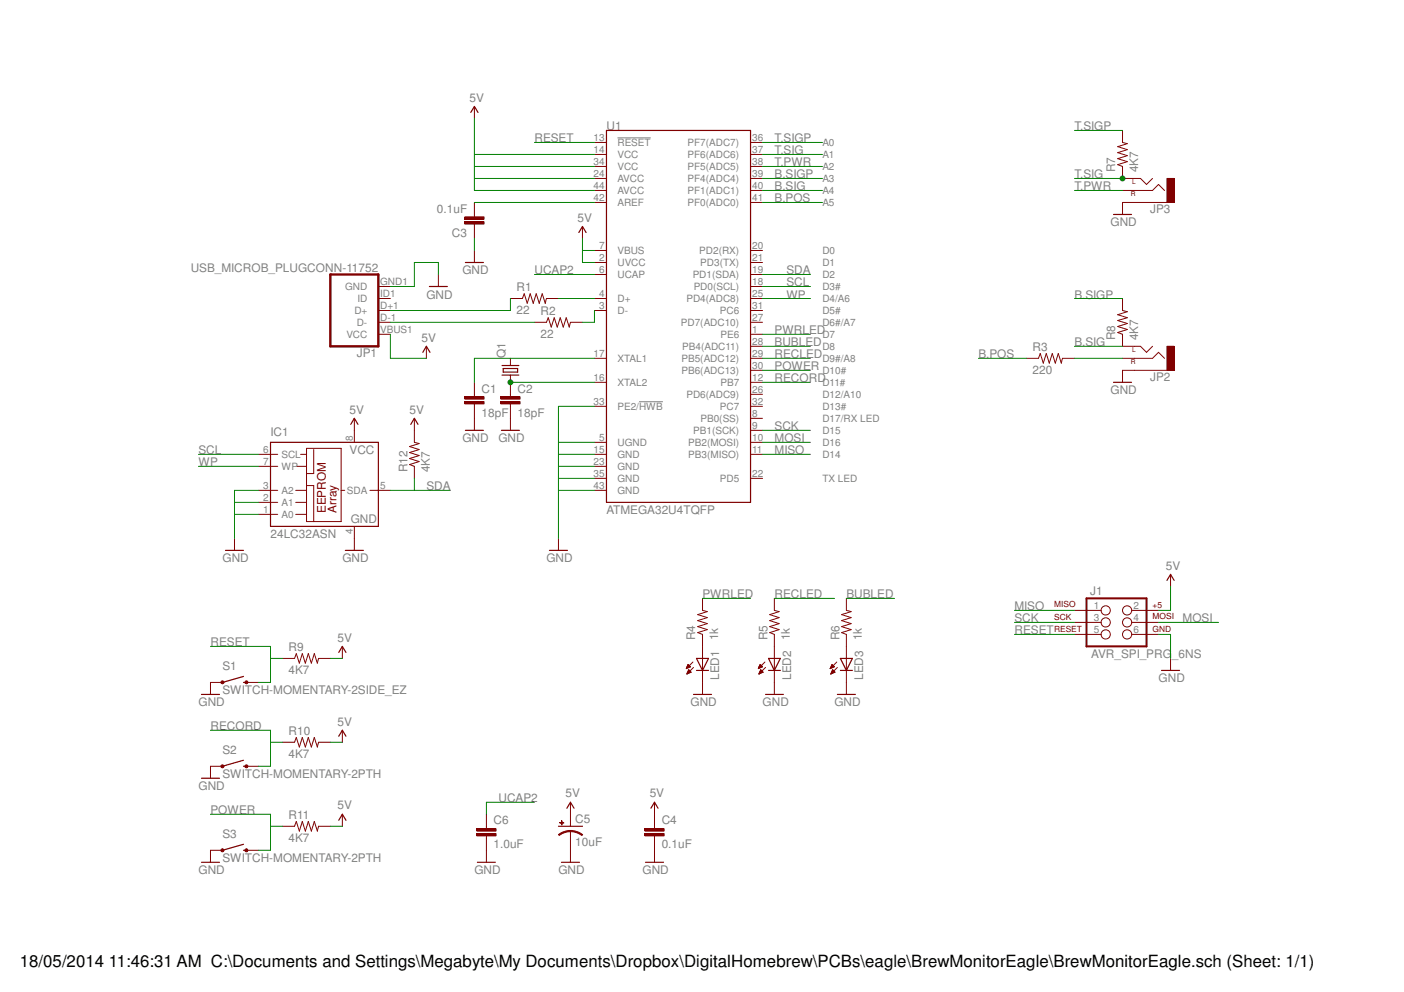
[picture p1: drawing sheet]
<svg xmlns="http://www.w3.org/2000/svg" width="297mm" height="210mm" viewBox="0 0 297 210" stroke-linecap="round" stroke-linejoin="round" font-family="sans-serif">
<path d="M130.6 29.2h7.1M135.2 85h5" fill="none" stroke="#808080" stroke-width=".21"/>
<path d="M128.3 27.6h30.5v78.7h-30.5zM106.2 77.3h3.6M106.2 79.4h3.6M106.5 78h3v.7h-3z" fill="none" stroke="#800000" stroke-width=".25"/>
<g fill="none" stroke="#800000" stroke-width=".21">
<path d="M125.8 30.1h2.5M125.8 37.8h2.5M125.8 35.2h2.5M125.8 32.7h2.5M158.8 30.1h2.5M158.8 37.8h2.5M158.8 35.2h2.5M158.8 32.7h2.5M125.8 42.8h2.5M125.8 40.3h2.5M125.8 58.1h2.5M125.8 53h2.5"/>
<path d="M125.8 55.5h2.5M158.8 42.8h2.5M158.8 40.3h2.5M158.8 58.1h2.5M158.8 53h2.5M158.8 55.5h2.5M80 63.2h2.6M80 65.7h2.6M80 60.6h2.6M80 68.2h2.6M80 70.7h2.6M108 75.8v1.5"/>
<path d="M108 79.4v1.5M125.8 63.2h2.5M125.8 65.7h2.5M125.8 75.8h2.5M158.8 63.2h2.5M158.8 65.7h2.5M158.8 73.3h2.5M158.8 75.8h2.5M158.8 78.4h2.5M158.8 60.6h2.5M158.8 68.2h2.5M158.8 70.7h2.5"/>
<path d="M100.4 83.4v.5M100.4 85.5v.5M125.8 96.1h2.5M125.8 98.7h2.5M125.8 93.6h2.5M125.8 80.9h2.5M125.8 86h2.5M158.8 96.1h2.5M158.8 88.5h2.5M158.8 91.1h2.5M158.8 93.6h2.5M158.8 80.9h2.5"/>
<path d="M158.8 86h2.5M158.8 83.4h2.5M125.8 101.2h2.5M125.8 103.8h2.5M158.8 101.2h2.5"/>
</g>
<path d="M69.9 58.1h10.1v15.2h-10.1z" fill="none" stroke="#800000" stroke-width=".51"/>
<path d="M98.3 85h4.1v.5h-4.1z" fill-rule="evenodd" fill="#800000"/>
<path d="M98.3 85h4.1v.5h-4.1z" fill="none" stroke="#800000" stroke-width=".21"/>
<path d="M98.3 83.9h4.1v.6h-4.1z" fill-rule="evenodd" fill="#800000"/>
<path d="M98.3 83.9h4.1v.6h-4.1zM100.4 80.9v2.5M100.4 86v2.5M108 83.4v.5M108 85.5v.5" fill="none" stroke="#800000" stroke-width=".21"/>
<path d="M106 85h4v.5h-4z" fill-rule="evenodd" fill="#800000"/>
<path d="M106 85h4v.5h-4z" fill="none" stroke="#800000" stroke-width=".21"/>
<path d="M106 83.9h4v.6h-4z" fill-rule="evenodd" fill="#800000"/>
<path d="M108 63.2h2.5l.4-1.1 .6 2.1 .7-2.1 .6 2.1 .6-2.1 .7 2.1 .6-2.1 .7 2.1 .2-1h2.5M113.1 68.2h2.5l.4-1 .6 2 .7-2 .6 2 .6-2 .7 2 .6-2 .6 2 .3-1h2.5M106 83.9h4v.6h-4zM108 80.9v2.5M108 86v2.5" fill="none" stroke="#800000" stroke-width=".21"/>
<path d="M51.5 162.1h.7M51.5 160.9l-4.4 1.2" fill="none" stroke="#800000" stroke-width=".25"/>
<path d="M46.8 161.9h.5l.1 .2-.1 .3h-.5z" fill-rule="evenodd" fill="#800000"/>
<path d="M46.8 161.9h.5l.1 .2-.1 .3h-.5z" fill="none" stroke="#800000" stroke-width=".21"/>
<path d="M51.9 161.9h.5v.5h-.5z" fill-rule="evenodd" fill="#800000"/>
<path d="M44.5 162.1h2.6M51.9 161.9h.5v.5h-.5zM52.2 162.1h2.5" fill="none" stroke="#800000" stroke-width=".21"/>
<path d="M51.5 179.9h.7M51.5 178.6l-4.4 1.3" fill="none" stroke="#800000" stroke-width=".25"/>
<path d="M46.8 179.7l.3-.1 .2 .1 .1 .2-.1 .3h-.5z" fill-rule="evenodd" fill="#800000"/>
<path d="M46.8 179.7l.3-.1 .2 .1 .1 .2-.1 .3h-.5z" fill="none" stroke="#800000" stroke-width=".21"/>
<path d="M51.9 179.7l.3-.1 .2 .1v.5h-.5z" fill-rule="evenodd" fill="#800000"/>
<g fill="none" stroke="#800000" stroke-width=".21">
<path d="M240 73.3h1.3l1.3 1.2 1.2-1.2M240 75.8h3.8l1.3-1.3 1.3 1.3M240 78.4h7.6M148.6 126.6v2.6l1 .2-2 .6 2 .7-2 .6 2 .7-2 .6 2 .6-2 .7 1 .3v10.2M163.8 126.6v2.6l1 .2-1.9 .6 1.9 .7-1.9 .6 1.9 .7-1.9 .6 1.9 .6-1.9 .7 .9 .3v10.2M179.1 126.6v2.6l1 .2-2 .6 2 .7-2 .6 2 .7-2 .6 2 .6-2 .7 1 .3v10.2M145.2 141.4h.1M145.2 141.4h.2M145.3 141.3h.3M145.3 141.2h.5M145.3 141.1h.7M145.4 141h.6"/>
<path d="M145.4 142.5h.1M145.4 142.4h.3M145.4 140.9h.5M145.4 142.3h.5M145.5 140.8h.3M145.5 142.2h.6M145.5 140.8h.2M145.5 140.7h.2M145.5 142.1h.5M145.6 140.6l.5 .5-.9 .4zM145.6 142h.4M145.6 141.9h.3"/>
<path d="M145.7 141.8h.1M145.7 141.7l-.4 .9M145.7 141.7l.5 .5-.9 .4M145.7 141.7h.1M146.6 140.1l-1.4 1.4M146.7 141.2l-1.4 1.4M160.4 141.4h.1M160.5 141.4h.2M160.5 141.3h.4M160.5 141.2h.6M160.6 141.1h.7M160.6 142.5h.1"/>
<path d="M160.6 141h.6M160.6 142.4h.3M160.7 140.9h.5M160.7 142.3h.5M160.7 140.8h.4M160.7 142.2h.7M160.7 140.8h.3M160.8 140.7h.1M160.8 142.1h.5M160.8 142h.4M160.8 140.6l.5 .5-.9 .4zM160.9 141.9h.2"/>
<path d="M160.9 141.8h.1M160.9 141.7h.1M160.9 141.7l-.3 .9M160.9 141.7l.6 .5-.9 .4M161.8 140.1l-1.4 1.4M162 141.2l-1.4 1.4M175.6 141.4h.1M175.7 141.4h.2M175.7 141.3h.4M175.8 141.2h.5M175.8 141.1h.7M175.8 142.5h.2"/>
<path d="M175.8 141h.7M175.8 142.4h.4M175.9 140.9h.5M175.9 142.3h.5M175.9 140.8h.4M175.9 142.2h.7M176 140.8h.2M176 142.2h.6M176 140.7h.1M176 142.1h.5M176 140.6l.5 .5-.9 .4zM176.1 142h.3"/>
<path d="M176.1 141.9h.3M176.1 141.8h.2M176.1 141.7h.1M176.1 141.7l-.3 .9M176.1 141.7l.6 .5-.9 .4M177 140.1l-1.4 1.4M177.2 141.2l-1.4 1.4M44.5 179.9h2.6M51.9 179.7l.3-.1 .2 .1v.5h-.5zM52.2 179.9h2.5"/>
</g>
<path d="M147.4 139.3h2.5l-1.3 2.6zM162.6 139.3h2.5l-1.3 2.6zM177.8 139.3h2.5l-1.2 2.6zM147.4 141.9h2.5M162.6 141.9h2.5M177.8 141.9h2.5" fill="none" stroke="#800000" stroke-width=".25"/>
<path d="M246.9 73.3h1.5v5.1h-1.5z" fill-rule="evenodd" fill="#800000"/>
<path d="M240 37.8h1.3l1.3 1.2 1.2-1.2M240 40.3h3.8l1.3-1.3 1.3 1.3M240 42.8h7.6M237.5 75.8h2.5M237.5 73.3h2.5M237.5 78.4h2.5M246.9 73.3h1.5v5.1h-1.5z" fill="none" stroke="#800000" stroke-width=".21"/>
<path d="M246.9 37.8h1.5v5h-1.5z" fill-rule="evenodd" fill="#800000"/>
<g fill="none" stroke="#800000" stroke-width=".21">
<path d="M100.4 22.5v2.6M237.5 27.6v2.5l1 .3-2 .6 2 .7-2 .6 2 .6-2 .7 2 .6-2 .6 1 .4v2.6h2.5M246.9 37.8h1.5v5h-1.5zM92.7 58.1v2.5M100.4 45.4v.5M100.4 47.4v.5M237.5 40.3h2.5M237.5 42.8h2.5M90.2 73.3v2.5M217.2 75.8h2.5l.4-1 .6 2 .7-2 .6 2 .6-2 .7 2 .6-2 .6 2 .3-1h2.5M237.5 63.2v2.5l1 .3-2 .6 2 .6-2 .6 2 .7-2 .6 2 .6-2 .7 1 .3v2.6M108 88.5v2.6"/>
<path d="M118.1 113.9v2.6M59.8 139.3h2.5l.4-1 .6 2 .7-2 .6 2 .6-2 .7 2 .6-2 .6 2 .3-1h2.5M44.5 144.4v2.5M59.8 157.1h2.5l.4-1.1 .6 2.1 .7-2.1 .6 2.1 .6-2.1 .7 2.1 .6-2.1 .6 2.1 .3-1h2.5M44.5 162.1v2.6M44.5 179.9v2.6M59.8 174.8h2.5l.4-1 .6 2.1 .7-2.1 .6 2.1 .6-2.1 .7 2.1 .6-2.1 .6 2.1 .3-1.1h2.5"/>
</g>
<path d="M99.6 23.8l.8-1.3 .7 1.3M89.4 74.5l.8-1.2 .8 1.2M90.8 60.6h3.9M106.1 91.1h3.8M116.2 116.5h3.9M42.6 146.9h3.8M42.6 164.7h3.8M42.6 182.5h3.8" fill="none" stroke="#800000" stroke-width=".25"/>
<path d="M98.3 45.9h4.1v.5h-4.1z" fill-rule="evenodd" fill="#800000"/>
<path d="M98.3 45.9h4.1v.5h-4.1z" fill="none" stroke="#800000" stroke-width=".21"/>
<path d="M98.3 46.9h4.1v.5h-4.1z" fill-rule="evenodd" fill="#800000"/>
<path d="M98.3 46.9h4.1v.5h-4.1zM100.4 42.8v2.6M100.4 47.9v2.6M100.4 53v2.5M123.2 47.9v2.6M100.4 88.5v2.6M102.9 174.8v.5M102.9 176.9v.5" fill="none" stroke="#800000" stroke-width=".21"/>
<path d="M98.5 55.5h3.8M122.5 49.2l.7-1.3 .8 1.3M98.5 91.1h3.8" fill="none" stroke="#800000" stroke-width=".25"/>
<path d="M100.9 176.4h4v.5h-4z" fill-rule="evenodd" fill="#800000"/>
<path d="M100.9 176.4h4v.5h-4z" fill="none" stroke="#800000" stroke-width=".21"/>
<path d="M100.9 175.3h4v.6h-4z" fill-rule="evenodd" fill="#800000"/>
<g fill="none" stroke="#800000" stroke-width=".21">
<path d="M237.5 42.8v2.6M237.5 78.4v2.5M227.3 129.2h5.7M227.3 131.7h5.7M227.3 134.2h5.7M239.4 129.2h5.7M239.4 131.7h5.7M239.4 134.2h5.7M247.6 121.5v2.6M247.6 139.3v2.6M148.6 144.4v2.5M163.8 144.4v2.5"/>
<path d="M179.1 144.4v2.5M100.9 175.3h4v.6h-4zM102.9 172.3v2.5M102.9 177.4v5.1M120.7 175.9v1.5M120.7 179.9v2.6M138.5 179.9v2.6"/>
<circle cx="233.9" cy="129.2" r=".98"/>
<circle cx="233.9" cy="134.2" r=".98"/>
<circle cx="233.9" cy="131.7" r=".98"/>
<circle cx="238.5" cy="129.2" r=".98"/>
<circle cx="238.5" cy="134.2" r=".98"/>
<circle cx="238.5" cy="131.7" r=".98"/>
</g>
<path d="M235.6 45.4h3.8M235.6 80.9h3.8M246.9 122.8l.7-1.3 .8 1.3M146.7 146.9h3.8M162 146.9h3.7M177.2 146.9h3.8M245.7 141.9h3.9M118.1 174.8h5.1M101 182.5h3.8M118.8 182.5h3.8M136.6 182.5h3.8" fill="none" stroke="#800000" stroke-width=".25"/>
<path d="M229.9 126.6h12.7v10.2h-12.7z" fill="none" stroke="#800000" stroke-width=".42"/>
<path d="M120.7 175.7a4.2 4.2 0 0 1 2.6 .9l-.2 .2a4.1 4.1 0 0 0-2.4-.8z" fill-rule="evenodd" fill="#800000"/>
<path d="M120.7 175.7a4.2 4.2 0 0 1 2.6 .9l-.2 .2a4.1 4.1 0 0 0-2.4-.8z" fill="none" stroke="#800000" stroke-width=".21"/>
<path d="M118.1 176.6a3.9 3.9 0 0 1 2.6-.9v.3a3.9 3.9 0 0 0-2.4 .8z" fill-rule="evenodd" fill="#800000"/>
<path d="M118.1 176.6a3.9 3.9 0 0 1 2.6-.9v.3a3.9 3.9 0 0 0-2.4 .8z" fill="none" stroke="#800000" stroke-width=".21"/>
<path d="M118.4 174.1l.9 .1z" fill-rule="evenodd" fill="#800000"/>
<path d="M118.4 174.1l.9 .1z" fill="none" stroke="#800000" stroke-width=".21"/>
<path d="M118.8 173.7l.1 .8z" fill-rule="evenodd" fill="#800000"/>
<path d="M118.8 173.7l.1 .8zM120.7 172.3v2.5M120.7 177.4v2.5M138.5 174.8v.5M138.5 176.9v.5" fill="none" stroke="#800000" stroke-width=".21"/>
<path d="M136.4 176.4h4.1v.5h-4.1z" fill-rule="evenodd" fill="#800000"/>
<path d="M136.4 176.4h4.1v.5h-4.1z" fill="none" stroke="#800000" stroke-width=".21"/>
<path d="M136.4 175.3h4.1v.6h-4.1z" fill-rule="evenodd" fill="#800000"/>
<g fill="none" stroke="#800000" stroke-width=".21">
<path d="M54.7 96.1h4.1M54.7 98.7h4.1M62.8 98.7h2.1M63.6 96.1h1.3M64.9 94.9h7.3v15.5h-7.3zM66.4 95.1v5.1h-1.5M75 88.5v5.1M87.7 88.5v5.1l1 .3-2 .6 2 .6-2 .7 2 .6-2 .6 2 .7-2 .6 1 .4v2.5M49.6 113.9v2.6M54.7 103.8h4.1M54.7 106.3h4.1M54.7 108.8h4.1"/>
<path d="M62.6 103.8h2.3M62.6 106.3h2.3M62.6 108.8h2.3M64.9 102.7h1.5v7.7M72.2 103.8h.7M75 111.4v5.1M78.3 103.8h4.3M120.7 169.8v2.5M136.4 175.3h4.1v.6h-4.1zM138.5 169.8v5M138.5 177.4v2.5"/>
</g>
<path d="M57.2 93.6h22.8v17.8h-22.8zM74.2 89.8l.8-1.3 .7 1.3M86.9 89.8l.8-1.3 .7 1.3M47.7 116.5h3.8M73.1 116.5h3.8M51.5 144.4h.7M51.5 143.1l-4.4 1.3M119.9 171l.8-1.2 .8 1.2M137.7 171l.8-1.2 .7 1.2" fill="none" stroke="#800000" stroke-width=".25"/>
<path d="M46.8 144.1h.5l.1 .3-.1 .2h-.5z" fill-rule="evenodd" fill="#800000"/>
<path d="M46.8 144.1h.5l.1 .3-.1 .2h-.5z" fill="none" stroke="#800000" stroke-width=".21"/>
<path d="M51.9 144.1h.5v.5h-.5z" fill-rule="evenodd" fill="#800000"/>
<path d="M72.4 136.8v2.5M44.5 144.4h2.6M51.9 144.1h.5v.5h-.5zM52.2 144.4h2.5M72.4 154.5v2.6M72.4 172.3v2.5" fill="none" stroke="#800000" stroke-width=".21"/>
<path d="M71.7 138l.7-1.2 .8 1.2M71.7 155.8l.7-1.3 .8 1.3M71.7 173.6l.7-1.3 .8 1.3" fill="none" stroke="#800000" stroke-width=".25"/>
<g fill="none" stroke="#008000" stroke-width=".21">
<path d="M100.4 25.1v15.2h25.4M100.4 37.8h25.4M100.4 35.2h25.4M100.4 32.7h25.4M113.1 30.1h12.7M92.7 58.1v-2.6h-5v5.1h-5.1M100.4 50.5v2.5M100.4 42.8h25.4M123.2 50.5v5h2.6M123.2 53h2.6M82.6 68.2h30.5M82.6 70.7v5.1h7.6"/>
<path d="M108 63.2v2.5h-25.4M118.1 63.2h7.7M125.8 75.8h-25.4v5.1M125.8 65.7v2.5h-2.6M161.3 78.4h10.1M108 80.9h17.8M118.1 98.7h7.7M118.1 96.1h7.7M118.1 93.6h7.7M125.8 86h-7.7v27.9M161.3 80.9h10.1M49.6 106.3h5.1"/>
<path d="M49.6 108.8h5.1M54.7 103.8h-5.1v10.1M118.1 103.8h7.7M118.1 101.2h7.7M44.5 136.8h12.7v7.6h-2.5M57.2 139.3h2.6M69.9 139.3h2.5M214.6 134.2h12.7M245.1 134.2h2.5v5.1M247.6 124.1v5.1h-2.5M44.5 154.5h12.7v7.6h-2.5M57.2 157.1h2.6"/>
<path d="M69.9 157.1h2.5M44.5 172.3h12.7v7.6h-2.5M57.2 174.8h2.6M69.9 174.8h2.5"/>
</g>
<circle cx="108" cy="80.9" r=".51" fill="#008000"/>
<g fill="none" stroke="#008000" stroke-width=".21">
<path d="M161.3 35.2h12.7M227.3 37.8h10.2M227.3 40.3h10.2M161.3 70.7h10.1M161.3 75.8h10.1M161.3 73.3h10.1M161.3 93.6h10.1M161.3 96.1h10.1M161.3 91.1h10.1M148.6 126.6h10.2M163.8 126.6h12.7M179.1 126.6h10.1"/>
<path d="M214.6 131.7h12.7M214.6 129.2h12.7M245.1 131.7h12.7"/>
<circle cx="108" cy="80.9" r=".51"/>
</g>
<circle cx="237.5" cy="37.8" r=".51" fill="#008000"/>
<g fill="none" stroke="#008000" stroke-width=".21">
<path d="M161.3 32.7h12.7M161.3 37.8h12.7M161.3 30.1h12.7M227.3 27.6h10.2M113.1 58.1h12.7M161.3 42.8h12.7M161.3 40.3h12.7M161.3 58.1h10.1M161.3 63.2h10.1M161.3 60.6h10.1M207 75.8h10.2M227.3 75.8h10.2"/>
<path d="M227.3 73.3h10.2M227.3 63.2h10.2M42 96.1h12.7M42 98.7h12.7M82.6 103.8h12.7M87.7 101.2v2.6M113.1 169.8h-10.2v2.5"/>
<circle cx="237.5" cy="37.8" r=".51"/>
</g>
<text font-size="3.6" x="4.2" y="204.7">18/05/2014 11:46:31 AM C:\Documents and Settings\Megabyte\My Documents\Dropbox\DigitalHomebrew\PCBs\eagle\BrewMonitorEagle\BrewMonitorEagle.sch (Sheet: 1/1)</text>
<g font-size="2.5" fill="#808080">
<text x="99.4" y="21.5">5V</text>
<text x="128.3" y="27.6">U1</text>
<text x="227.3" y="27.6">T.SIGP</text>
<text x="113.1" y="30.1">RESET</text>
<text x="163.9" y="35.2">T.PWR</text>
<text x="163.9" y="32.7">T.SIG</text>
<text x="163.9" y="30.1">T.SIGP</text>
<text x="163.9" y="40.3">B.SIG</text>
<text x="163.9" y="37.8">B.SIGP</text>
<text x="227.3" y="40.3">T.PWR</text>
<text x="227.3" y="37.8">T.SIG</text>
<text x="236" y="36.5" transform="rotate(-90 236 36.5)">R7</text>
<text x="240.8" y="36.5" transform="rotate(-90 240.8 36.5)">4K7</text>
<text x="92.5" y="45">0.1uF</text>
<text x="122.2" y="46.9">5V</text>
<text x="163.9" y="42.8">B.POS</text>
<text x="234.9" y="47.9">GND</text>
<text x="243.3" y="45.1">JP3</text>
<text x="95.6" y="50.1">C3</text>
<text x="40.3" y="57.6">USB_MICROB_PLUGCONN-11752</text>
<text x="97.8" y="58.1">GND</text>
<text x="113.1" y="58.1">UCAP2</text>
<text x="166.4" y="58.1">SDA</text>
<text x="90.2" y="63.2">GND</text>
<text x="109.3" y="61.6">R1</text>
<text x="166.4" y="60.6">SCL</text>
<text x="166.4" y="63.2">WP</text>
<text x="227.3" y="63.2">B.SIGP</text>
<text x="109.3" y="66.5">22</text>
<text x="114.3" y="71.5">22</text>
<text x="114.3" y="66.7">R2</text>
<text x="163.9" y="70.7">PWRLED</text>
<text x="75.5" y="75.6">JP1</text>
<text x="89.2" y="72.3">5V</text>
<text x="107" y="75.8" transform="rotate(-90 107 75.8)">Q1</text>
<text x="163.9" y="75.8">RECLED</text>
<text x="163.9" y="73.3">BUBLED</text>
<text x="207" y="75.8">B.POS</text>
<text x="218.4" y="74.3">R3</text>
<text x="227.3" y="73.3">B.SIG</text>
<text x="236" y="72" transform="rotate(-90 236 72)">R8</text>
<text x="240.8" y="72" transform="rotate(-90 240.8 72)">4K7</text>
<text x="101.9" y="83.1">C1</text>
<text x="109.5" y="83.1">C2</text>
<text x="163.9" y="78.4">POWER</text>
<text x="163.9" y="80.9">RECORD</text>
<text x="218.4" y="79.1">220</text>
<text x="234.9" y="83.4">GND</text>
<text x="243.3" y="80.6">JP2</text>
<text x="74" y="87.5">5V</text>
<text x="86.7" y="87.5">5V</text>
<text x="101.9" y="88.1">18pF</text>
<text x="109.5" y="88.1">18pF</text>
<text x="57.2" y="92.3">IC1</text>
<text x="97.8" y="93.6">GND</text>
<text x="105.4" y="93.6">GND</text>
<text x="163.9" y="93.6">MOSI</text>
<text x="163.9" y="91.1">SCK</text>
<text x="42" y="96.1">SCL</text>
<text x="42" y="98.7">WP</text>
<text x="74" y="96.1">VCC</text>
<text x="86.2" y="99.9" transform="rotate(-90 86.2 99.9)">R12</text>
<text x="91" y="99.9" transform="rotate(-90 91 99.9)">4K7</text>
<text x="163.9" y="96.1">MISO</text>
<text x="90.2" y="103.8">SDA</text>
<text x="57.2" y="113.9">24LC32ASN</text>
<text x="74.2" y="110.6">GND</text>
<text x="128.3" y="108.8">ATMEGA32U4TQFP</text>
<text x="47.1" y="119">GND</text>
<text x="72.4" y="119">GND</text>
<text x="115.6" y="119">GND</text>
<text x="230.6" y="125.9">J1</text>
<text x="246.6" y="120.5">5V</text>
<text x="148.6" y="126.6">PWRLED</text>
<text x="163.9" y="126.6">RECLED</text>
<text x="179.1" y="126.6">BUBLED</text>
<text x="214.6" y="129.2">MISO</text>
<text x="214.6" y="131.7">SCK</text>
<text x="250.2" y="131.7">MOSI</text>
<text x="44.5" y="136.8">RESET</text>
<text x="61" y="137.8">R9</text>
<text x="71.4" y="135.8">5V</text>
<text x="147.1" y="135.5" transform="rotate(-90 147.1 135.5)">R4</text>
<text x="151.9" y="135.5" transform="rotate(-90 151.9 135.5)">1k</text>
<text x="162.3" y="135.5" transform="rotate(-90 162.3 135.5)">R5</text>
<text x="167.1" y="135.5" transform="rotate(-90 167.1 135.5)">1k</text>
<text x="177.6" y="135.5" transform="rotate(-90 177.6 135.5)">R6</text>
<text x="182.4" y="135.5" transform="rotate(-90 182.4 135.5)">1k</text>
<text x="214.6" y="134.2">RESET</text>
<text x="47.1" y="141.9">S1</text>
<text x="61" y="142.6">4K7</text>
<text x="152.2" y="143.9" transform="rotate(-90 152.2 143.9)">LED1</text>
<text x="167.4" y="143.9" transform="rotate(-90 167.4 143.9)">LED2</text>
<text x="182.6" y="143.9" transform="rotate(-90 182.6 143.9)">LED3</text>
<text x="230.9" y="139.3">AVR_SPI_PRG_6NS</text>
<text x="42" y="149.5">GND</text>
<text x="47.1" y="146.9">SWITCH-MOMENTARY-2SIDE_EZ</text>
<text x="146.1" y="149.5">GND</text>
<text x="161.3" y="149.5">GND</text>
<text x="176.5" y="149.5">GND</text>
<text x="245.1" y="144.4">GND</text>
<text x="44.5" y="154.5">RECORD</text>
<text x="61" y="155.6">R10</text>
<text x="71.4" y="153.5">5V</text>
<text x="47.1" y="159.6">S2</text>
<text x="61" y="160.4">4K7</text>
<text x="42" y="167.2">GND</text>
<text x="47.1" y="164.7">SWITCH-MOMENTARY-2PTH</text>
<text x="44.5" y="172.3">POWER</text>
<text x="61" y="173.4">R11</text>
<text x="71.4" y="171.3">5V</text>
<text x="105.4" y="169.8">UCAP2</text>
<text x="119.7" y="168.7">5V</text>
<text x="137.5" y="168.7">5V</text>
<text x="47.1" y="177.4">S3</text>
<text x="61" y="178.1">4K7</text>
<text x="104.4" y="179.5">1.0uF</text>
<text x="104.4" y="174.5">C6</text>
<text x="121.7" y="179">10uF</text>
<text x="121.7" y="174.2">C5</text>
<text x="140" y="174.5">C4</text>
<text x="140" y="179.5">0.1uF</text>
<text x="42" y="185">GND</text>
<text x="47.1" y="182.5">SWITCH-MOMENTARY-2PTH</text>
<text x="100.4" y="185">GND</text>
<text x="118.1" y="185">GND</text>
<text x="135.9" y="185">GND</text>
</g>
<g font-size="2.5" fill="#800000">
<text x="68.9" y="108.6" transform="rotate(-90 68.9 108.6)">EEPROM</text>
<text x="71.2" y="108.6" transform="rotate(-90 71.2 108.6)">Array</text>
</g>
<g font-size="2.1" fill="#808080">
<text x="125.6" y="29.8">13</text>
<text x="159.1" y="29.8">36</text>
<text x="125.6" y="32.3">14</text>
<text x="125.6" y="34.9">34</text>
<text x="130.6" y="30.9">RESET</text>
<text x="130.6" y="33.4">VCC</text>
<text x="130.6" y="36">VCC</text>
<text x="145.5" y="36">PF5(ADC5)</text>
<text x="145.5" y="33.4">PF6(ADC6)</text>
<text x="145.5" y="30.9">PF7(ADC7)</text>
<text x="159.1" y="34.9">38</text>
<text x="159.1" y="32.3">37</text>
<text x="174" y="30.9">A0</text>
<text x="174" y="33.4">A1</text>
<text x="174" y="36">A2</text>
<text x="125.6" y="37.4">24</text>
<text x="125.6" y="39.9">44</text>
<text x="130.6" y="38.5">AVCC</text>
<text x="130.6" y="41.1">AVCC</text>
<text x="145.5" y="41.1">PF1(ADC1)</text>
<text x="145.5" y="38.5">PF4(ADC4)</text>
<text x="159.1" y="39.9">40</text>
<text x="159.1" y="37.4">39</text>
<text x="174" y="38.5">A3</text>
<text x="174" y="41.1">A4</text>
<text x="125.6" y="42.5">42</text>
<text x="130.6" y="43.6">AREF</text>
<text x="145.5" y="43.6">PF0(ADC0)</text>
<text x="159.1" y="42.5">41</text>
<text x="174" y="43.6">A5</text>
<text x="126.8" y="52.6">7</text>
<text x="130.6" y="53.8">VBUS</text>
<text x="148" y="53.8">PD2(RX)</text>
<text x="159.1" y="52.6">20</text>
<text x="174" y="53.8">D0</text>
<text x="126.8" y="57.7">6</text>
<text x="126.8" y="55.2">2</text>
<text x="130.6" y="58.8">UCAP</text>
<text x="130.6" y="56.3">UVCC</text>
<text x="146.6" y="58.8">PD1(SDA)</text>
<text x="148.2" y="56.3">PD3(TX)</text>
<text x="159.1" y="57.7">19</text>
<text x="159.1" y="55.2">21</text>
<text x="174" y="58.8">D2</text>
<text x="174" y="56.3">D1</text>
<text x="73" y="61.4">GND</text>
<text x="75.6" y="63.9">ID</text>
<text x="80.4" y="65.3">D+1</text>
<text x="80.4" y="62.8">ID1</text>
<text x="80.4" y="60.2">GND1</text>
<text x="126.8" y="62.8">4</text>
<text x="126.8" y="65.3">3</text>
<text x="130.6" y="63.9">D+</text>
<text x="145.2" y="63.9">PD4(ADC8)</text>
<text x="146.8" y="61.4">PD0(SCL)</text>
<text x="159.1" y="65.3">31</text>
<text x="159.1" y="60.2">18</text>
<text x="159.1" y="62.8">25</text>
<text x="174" y="61.4">D3#</text>
<text x="174" y="63.9">D4/A6</text>
<text x="73.3" y="71.5">VCC</text>
<text x="75" y="66.5">D+</text>
<text x="75.5" y="69">D-</text>
<text x="80.4" y="70.4">VBUS1</text>
<text x="80.4" y="67.9">D-1</text>
<text x="130.6" y="66.5">D-</text>
<text x="144.1" y="69">PD7(ADC10)</text>
<text x="152.3" y="66.5">PC6</text>
<text x="152.4" y="71.5">PE6</text>
<text x="159.1" y="67.9">27</text>
<text x="159.1" y="70.4">1</text>
<text x="174" y="66.5">D5#</text>
<text x="174" y="69">D6#/A7</text>
<text x="174" y="71.5">D7</text>
<text x="125.6" y="75.5">17</text>
<text x="130.6" y="76.6">XTAL1</text>
<text x="144.2" y="76.6">PB5(ADC12)</text>
<text x="144.4" y="74">PB4(ADC11)</text>
<text x="159.1" y="72.9">28</text>
<text x="159.1" y="75.5">29</text>
<text x="174" y="74">D8</text>
<text x="174" y="76.6">D9#/A8</text>
<text x="125.6" y="80.6">16</text>
<text x="130.6" y="81.7">XTAL2</text>
<text x="144.2" y="79.1">PB6(ADC13)</text>
<text x="152.4" y="81.7">PB7</text>
<text x="159.1" y="78">30</text>
<text x="159.1" y="80.6">12</text>
<text x="159.1" y="83.1">26</text>
<text x="174" y="79.1">D10#</text>
<text x="174" y="81.7">D11#</text>
<text x="125.6" y="85.6">33</text>
<text x="130.6" y="86.7">PE2/HWB</text>
<text x="145.2" y="84.2">PD6(ADC9)</text>
<text x="148.2" y="89.3">PB0(SS)</text>
<text x="152.3" y="86.7">PC7</text>
<text x="159.1" y="88.2">8</text>
<text x="159.1" y="85.6">32</text>
<text x="174" y="89.3">D17/RX LED</text>
<text x="174" y="86.7">D13#</text>
<text x="174" y="84.2">D12/A10</text>
<text x="55.7" y="95.8">6</text>
<text x="74.6" y="93.3" transform="rotate(-90 74.6 93.3)">8</text>
<text x="125.6" y="95.8">15</text>
<text x="126.8" y="93.3">5</text>
<text x="130.6" y="94.4">UGND</text>
<text x="145.6" y="94.4">PB2(MOSI)</text>
<text x="146.7" y="91.8">PB1(SCK)</text>
<text x="159.1" y="90.7">9</text>
<text x="159.1" y="93.3">10</text>
<text x="159.1" y="95.8">11</text>
<text x="174" y="91.8">D15</text>
<text x="174" y="94.4">D16</text>
<text x="55.7" y="98.3">7</text>
<text x="59.6" y="96.9">SCL</text>
<text x="59.6" y="99.4">WP</text>
<text x="125.6" y="98.3">23</text>
<text x="125.6" y="100.9">35</text>
<text x="130.6" y="96.9">GND</text>
<text x="130.6" y="99.4">GND</text>
<text x="130.6" y="102">GND</text>
<text x="145.6" y="96.9">PB3(MISO)</text>
<text x="152.3" y="102">PD5</text>
<text x="159.1" y="100.9">22</text>
<text x="174" y="96.9">D14</text>
<text x="174" y="102">TX LED</text>
<text x="55.7" y="106">2</text>
<text x="55.7" y="103.4">3</text>
<text x="59.6" y="107.1">A1</text>
<text x="59.6" y="104.5">A2</text>
<text x="73.4" y="104.5">SDA</text>
<text x="80.4" y="103.4">5</text>
<text x="125.6" y="103.4">43</text>
<text x="130.6" y="104.5">GND</text>
<text x="55.7" y="108.5">1</text>
<text x="59.6" y="109.6">A0</text>
<text x="74.6" y="112.9" transform="rotate(-90 74.6 112.9)">4</text>
<text x="231.4" y="128.8">1</text>
<text x="231.4" y="131.3">3</text>
<text x="239.8" y="128.8">2</text>
<text x="239.8" y="131.3">4</text>
<text x="231.4" y="133.9">5</text>
<text x="239.8" y="133.9">6</text>
</g>
<g font-size="1.8" fill="#800000">
<text x="223" y="131.2">SCK</text>
<text x="223" y="128.4">MISO</text>
<text x="243.8" y="131.1">MOSI</text>
<text x="243.8" y="128.7">+5</text>
<text x="223" y="133.7">RESET</text>
<text x="243.8" y="133.7">GND</text>
</g>
<g font-size="1.4" fill="#800000">
<text x="239.3" y="41.6">R</text>
<text x="239.5" y="39">L</text>
<text x="239.3" y="77.1">R</text>
<text x="239.5" y="74.5">L</text>
</g>
</svg>
